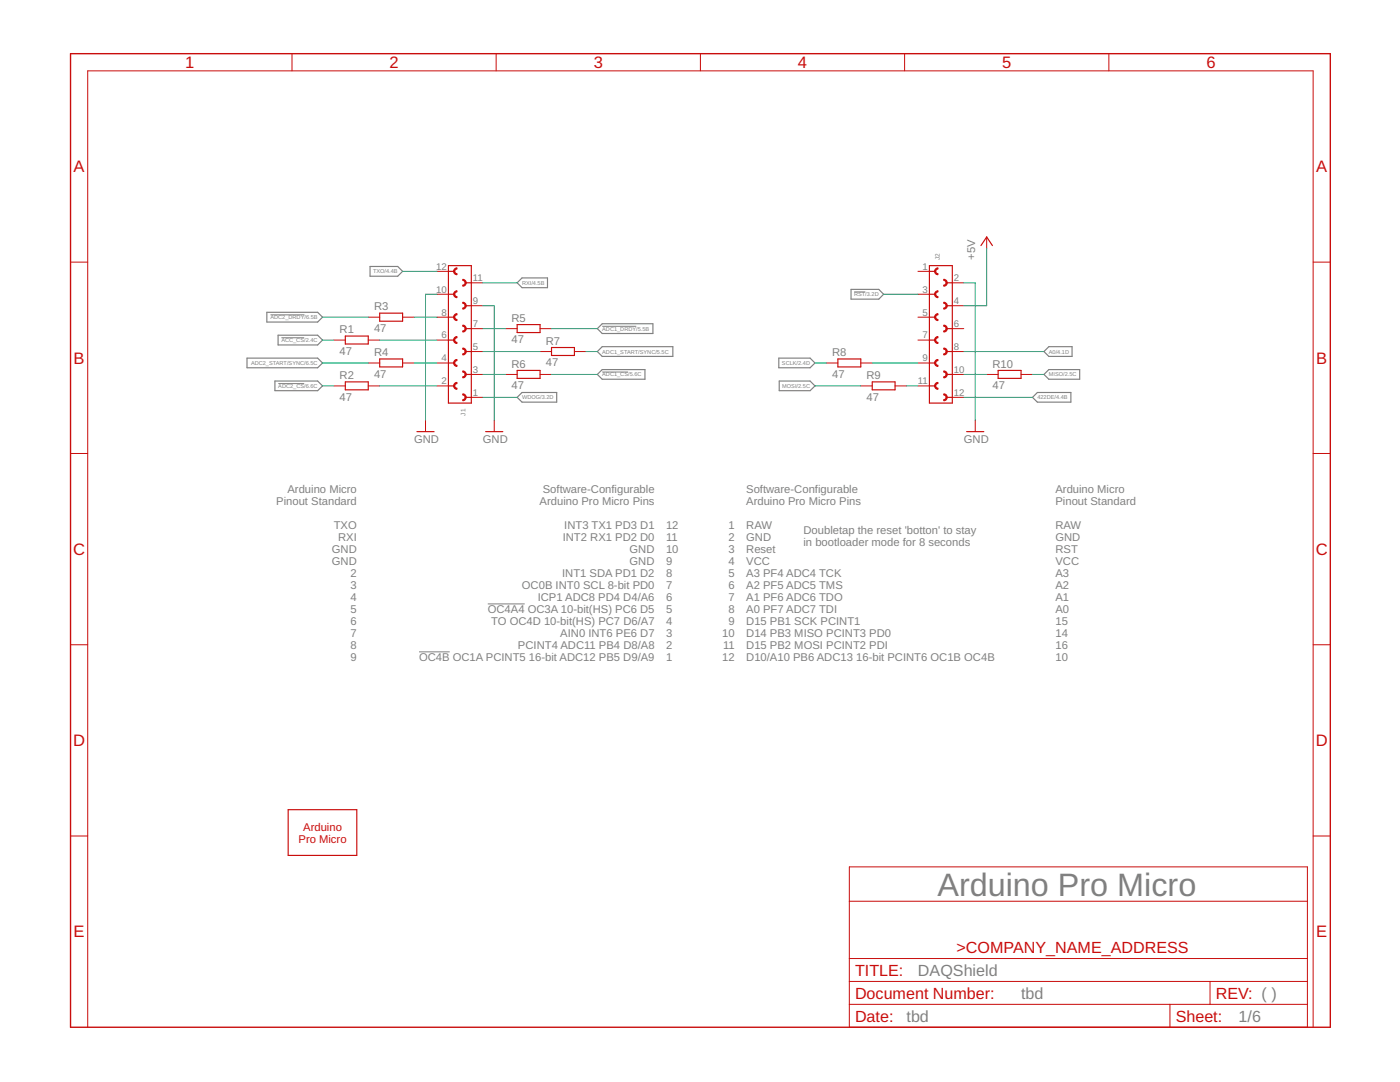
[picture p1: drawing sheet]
<svg xmlns="http://www.w3.org/2000/svg" width="279mm" height="216mm" viewBox="0 0 279 216" stroke-linecap="round" stroke-linejoin="round" font-family="sans-serif">
<path d="M170.5 58.3h2.2M54 62.8h6.8M55.5 76.5h5.2M56.2 67.4h4.5M120.2 65.1h6.8M120.2 74.2h5.1M83.6 130.1h6.1M97.3 120.5h7.4" fill="none" stroke="#808080" stroke-width=".2"/>
<g fill="none" stroke="#808080" stroke-width=".23">
<path d="M73.9 53.2h5.5l.9 .9-.9 1h-5.5zM104.2 55.5h5.1v1.9h-5.1l-1-1zM169.8 57.7h5.6l.9 1-.9 1h-5.6zM49.3 71.5h14.1l1 .9-1 1h-14.1zM53.3 62.3h10.1l1 1-1 1h-10.1zM54.9 76h8.5l1 1-1 1h-8.5zM55.5 66.9h7.9l1 1-1 .9h-7.9zM104.2 78.3h6.9v1.9h-6.9l-1-.9zM119.2 65.6l1-1h10.1v1.9h-10.1zM120.2 69.2h14.1v1.9h-14.1l-1-1zM120.2 73.7h8.5v2h-8.5l-1-1zM155.4 71.5h6.3l.9 .9-.9 1h-6.3z"/>
<path d="M155.5 76h6.2l.9 1-.9 1h-6.2zM207 78.3h6.7v1.9h-6.7l-.9-.9zM208.3 70.1l1-.9h4.7v1.9h-4.7zM208.3 74.7l1-1h6.2v2h-6.2z"/>
</g>
<path d="M14.1 10.7h251.4v194.3h-251.4z" fill="none" stroke="#c90d0c" stroke-width=".28"/>
<g fill="none" stroke="#c90d0c" stroke-width=".2">
<path d="M58.3 10.7v3.4M99 10.7v3.4M139.8 10.7v3.4M180.5 10.7v3.4M221.3 10.7v3.4M14.1 52.3h3.4M87.2 58.7h2.3M87.2 54.1h2.3M94.1 56.4h2.3M183.2 58.7h2.3M183.2 54.1h2.3M190.1 56.4h2.2"/>
<path d="M196.9 47.3v2.3M262.1 52.3h3.4M66.7 77h2.2M66.7 67.9h2.2M73.5 77h2.3M73.5 72.4h2.3M73.5 67.9h2.3M73.5 63.3h2.3M80.3 72.4h2.3M80.3 63.3h2.3M87.2 77h2.3M87.2 72.4h2.3"/>
<path d="M87.2 67.9h2.3M87.2 63.3h2.3M94.1 79.3h2.3M94.1 74.7h2.3M94.1 70.1h2.3M94.1 65.6h2.3M94.1 61h2.3M100.9 74.7h2.3M100.9 65.6h2.3M107.8 74.7h2.3M107.8 70.1h2.3M107.8 65.6h2.3"/>
<path d="M114.6 70.1h2.3M164.9 72.4h2.3M171.8 77h2.3M171.8 72.4h2.3M178.6 77h2.3M183.2 77h2.3M183.2 72.4h2.3M183.2 67.9h2.3M183.2 63.3h2.3M190.1 79.3h2.2M190.1 74.7h2.2M190.1 70.1h2.2"/>
<path d="M190.1 65.6h2.2M190.1 61h2.2M196.9 74.7h2.3M203.8 74.7h2.3M14.1 90.5h3.4M84.9 83.8v2.3M98.6 83.8v2.3M194.6 83.8v2.3M262.1 90.5h3.4M14.1 128.7h3.4M262.1 128.7h3.4M14.1 166.8h3.4"/>
<path d="M169.5 173h91.4v32h-91.4zM169.5 179.8h91.4M262.1 166.8h3.4M169.5 195.8h91.4M169.5 191.3h91.4M241.5 195.8v4.6M17.5 205v-190.9h244.6v190.9M169.5 200.4h91.4M233.5 200.4v4.6"/>
</g>
<g fill="none" stroke="#c90d0c" stroke-width=".23">
<path d="M89.5 53h4.6v27.4h-4.6zM89.5 58.7h1.1M89.5 54.1h1.1M92.9 56.4h1.2M185.5 53h4.6v27.4h-4.6zM185.5 58.7h1.1M185.5 54.1h1.1M188.9 56.4h1.2M195.8 49l1.1-1.7 1.2 1.7M68.9 76.2h4.6v1.6h-4.6zM68.9 67.1h4.6v1.5h-4.6zM75.8 71.6h4.5v1.6h-4.5z"/>
<path d="M75.8 62.5h4.5v1.6h-4.5zM89.5 77h1.1M89.5 72.4h1.1M89.5 67.9h1.1M89.5 63.3h1.1M92.9 74.7h1.2M92.9 79.3h1.2M92.9 65.6h1.2M92.9 61h1.2M92.9 70.1h1.2M103.2 73.9h4.6v1.6h-4.6zM103.2 64.8h4.6v1.6h-4.6z"/>
<path d="M110.1 69.3h4.5v1.6h-4.5zM167.2 71.6h4.6v1.6h-4.6zM174.1 76.2h4.5v1.6h-4.5zM185.5 77h1.1M185.5 72.4h1.1M185.5 67.9h1.1M185.5 63.3h1.1M188.9 74.7h1.2M188.9 79.3h1.2M188.9 65.6h1.2M188.9 61h1.2M188.9 70.1h1.2"/>
<path d="M199.2 73.9h4.6v1.6h-4.6zM83.2 86.1h3.4M96.9 86.1h3.5M192.9 86.1h3.4M57.5 161.6h13.7v9.1h-13.7z"/>
</g>
<g fill="#c90d0c" stroke="#c90d0c" stroke-width=".2">
<path d="M90.5 77h.3l.1 .3 .3 .1v.3l-.5-.2z" fill-rule="evenodd"/>
<path d="M90.7 76.5l.5-.2v.2l-.3 .2-.1 .3h-.3z" fill-rule="evenodd"/>
<path d="M92.4 74l.4 .2 .2 .5h-.2l-.1-.3-.3-.1z" fill-rule="evenodd"/>
<path d="M92.4 75.2l.3-.2 .1-.3h.2l-.3 .6-.3 .1z" fill-rule="evenodd"/>
<path d="M92.4 78.6l.4 .2 .2 .5h-.2l-.1-.3-.3-.2z" fill-rule="evenodd"/>
<path d="M92.4 79.7l.3-.1 .1-.3h.2l-.3 .6-.3 .1z" fill-rule="evenodd"/>
<path d="M90.5 72.4h.3l.1 .3 .3 .2v.2l-.5-.2z" fill-rule="evenodd"/>
<path d="M90.7 71.9l.5-.2v.3l-.3 .1-.1 .3h-.3z" fill-rule="evenodd"/>
<path d="M92.4 64.9l.4 .2 .2 .5h-.2l-.1-.4-.3-.1z" fill-rule="evenodd"/>
<path d="M92.4 66l.3-.1 .1-.3h.2l-.3 .6-.3 .1z" fill-rule="evenodd"/>
<path d="M90.5 67.9h.3l.1 .3 .3 .1v.2l-.5-.2z" fill-rule="evenodd"/>
<path d="M90.7 67.4l.5-.2v.2l-.3 .1-.1 .4h-.3z" fill-rule="evenodd"/>
<path d="M90.5 63.3h.3l.1 .3 .3 .1v.3l-.5-.2z" fill-rule="evenodd"/>
<path d="M90.7 62.8l.5-.2v.2l-.3 .1-.1 .4h-.3z" fill-rule="evenodd"/>
<path d="M92.4 60.3l.4 .2 .2 .5h-.2l-.1-.3-.3-.2z" fill-rule="evenodd"/>
<path d="M92.4 61.4l.3-.1 .1-.3h.2l-.3 .6-.3 .1z" fill-rule="evenodd"/>
<path d="M92.4 69.4l.4 .2 .2 .5h-.2l-.1-.3-.3-.1z" fill-rule="evenodd"/>
<path d="M92.4 70.6l.3-.1 .1-.4h.2l-.3 .7h-.3z" fill-rule="evenodd"/>
<path d="M90.5 58.7h.3l.1 .3 .3 .2v.2l-.5-.2z" fill-rule="evenodd"/>
<path d="M90.7 58.2l.5-.2v.3l-.3 .1-.1 .3h-.3z" fill-rule="evenodd"/>
<path d="M92.4 55.7l.4 .2 .2 .5h-.2l-.1-.3-.3-.1z" fill-rule="evenodd"/>
<path d="M92.4 56.9l.3-.2 .1-.3h.2l-.3 .6-.3 .1z" fill-rule="evenodd"/>
<path d="M90.5 54.1h.3l.1 .4 .3 .1v.2l-.5-.2z" fill-rule="evenodd"/>
<path d="M90.7 53.7l.5-.3v.3l-.3 .1-.1 .3h-.3z" fill-rule="evenodd"/>
<path d="M188.3 55.7l.5 .2 .2 .5h-.2l-.1-.3-.4-.1z" fill-rule="evenodd"/>
<path d="M188.3 56.9l.4-.2 .1-.3h.2v.3l-.3 .3-.4 .1z" fill-rule="evenodd"/>
<path d="M186.5 58.7h.3l.1 .3 .3 .2v.2l-.5-.2z" fill-rule="evenodd"/>
<path d="M186.7 58.2l.5-.2v.3l-.3 .1-.1 .3h-.3z" fill-rule="evenodd"/>
<path d="M186.5 54.1h.3l.1 .4 .3 .1v.2l-.5-.2z" fill-rule="evenodd"/>
<path d="M186.7 53.7l.5-.3v.3l-.3 .1-.1 .3h-.3z" fill-rule="evenodd"/>
<path d="M188.3 60.3l.5 .2 .2 .5h-.2l-.1-.3-.4-.2z" fill-rule="evenodd"/>
<path d="M188.3 61.4l.4-.1 .1-.3h.2v.3l-.3 .3-.4 .1z" fill-rule="evenodd"/>
<path d="M186.5 67.9h.3l.1 .3 .3 .1v.2l-.5-.2z" fill-rule="evenodd"/>
<path d="M186.7 67.4l.5-.2v.2l-.3 .1-.1 .4h-.3z" fill-rule="evenodd"/>
<path d="M188.3 64.9l.5 .2 .2 .5h-.2l-.1-.4-.4-.1z" fill-rule="evenodd"/>
<path d="M188.3 66l.4-.1 .1-.3h.2v.3l-.3 .3-.4 .1z" fill-rule="evenodd"/>
<path d="M188.3 69.4l.5 .2 .2 .5h-.2l-.1-.3-.4-.1z" fill-rule="evenodd"/>
<path d="M188.3 70.6l.4-.1 .1-.4h.2v.4l-.3 .3h-.4z" fill-rule="evenodd"/>
<path d="M186.5 72.4h.3l.1 .3 .3 .2v.2l-.5-.2z" fill-rule="evenodd"/>
<path d="M186.7 71.9l.5-.2v.3l-.3 .1-.1 .3h-.3z" fill-rule="evenodd"/>
<path d="M186.5 63.3h.3l.1 .3 .3 .1v.3l-.5-.2z" fill-rule="evenodd"/>
<path d="M186.7 62.8l.5-.2v.2l-.3 .1-.1 .4h-.3z" fill-rule="evenodd"/>
<path d="M188.3 74l.5 .2 .2 .5h-.2l-.1-.3-.4-.1z" fill-rule="evenodd"/>
<path d="M188.3 75.2l.4-.2 .1-.3h.2v.3l-.3 .3-.4 .1z" fill-rule="evenodd"/>
<path d="M186.5 77h.3l.1 .3 .3 .1v.3l-.5-.2z" fill-rule="evenodd"/>
<path d="M186.7 76.5l.5-.2v.2l-.3 .2-.1 .3h-.3z" fill-rule="evenodd"/>
<path d="M188.3 78.6l.5 .2 .2 .5h-.2l-.1-.3-.4-.2z" fill-rule="evenodd"/>
<path d="M188.3 79.7l.4-.1 .1-.3h.2v.3l-.3 .3-.4 .1z" fill-rule="evenodd"/>
</g>
<g fill="none" stroke="#0dab76" stroke-width=".2">
<path d="M80.3 54.1h6.9M87.2 58.7h-2.3v25.1M96.4 56.4h6.8M176.3 58.7h6.9M192.3 56.4h2.3v27.4M196.9 49.6v11.4h-4.6M64.4 67.9h2.3M64.4 72.4h9.1M64.4 77h2.3M64.4 63.3h9.1M75.8 67.9h11.4M75.8 77h11.4"/>
<path d="M82.6 72.4h4.6M82.6 63.3h4.6M96.4 61h2.2v22.8M96.4 70.1h11.4M96.4 79.3h6.8M96.4 74.7h4.5M96.4 65.6h4.5M110.1 74.7h9.1M110.1 65.6h9.1M116.9 70.1h2.3M162.6 72.4h2.3M162.6 77h9.2"/>
<path d="M174.1 72.4h9.1M180.9 77h2.3M192.3 70.1h16M192.3 79.3h13.8M192.3 74.7h4.6M206.1 74.7h2.2"/>
</g>
<text font-size="6.5" fill="#808080" x="187.1" y="178.7">Arduino Pro Micro</text>
<g font-size="3.3" fill="#c90d0c">
<text x="37" y="13.6">1</text>
<text x="77.7" y="13.6">2</text>
<text x="118.5" y="13.6">3</text>
<text x="159.3" y="13.6">4</text>
<text x="200" y="13.6">5</text>
<text x="240.8" y="13.6">6</text>
<text x="14.7" y="34.4">A</text>
<text x="262.7" y="34.4">A</text>
<text x="14.7" y="72.6">B</text>
<text x="262.7" y="72.6">B</text>
<text x="14.6" y="110.7">C</text>
<text x="262.6" y="110.7">C</text>
<text x="14.6" y="148.9">D</text>
<text x="262.6" y="148.9">D</text>
<text x="14.7" y="187.1">E</text>
<text x="262.7" y="187.1">E</text>
</g>
<g font-size="3.2" fill="#c90d0c">
<text x="190.9" y="190.1">&gt;COMPANY_NAME_ADDRESS</text>
<text x="170.6" y="194.7">TITLE:</text>
<text x="170.6" y="203.8">Date:</text>
<text x="170.6" y="199.3">Document Number:</text>
<text x="234.6" y="203.8">Sheet:</text>
<text x="242.6" y="199.3">REV: ( )</text>
</g>
<g font-size="3.2" fill="#808080">
<text x="183.2" y="194.7">DAQShield</text>
<text x="180.9" y="203.8">tbd</text>
<text x="203.8" y="199.3">tbd</text>
<text x="247.2" y="203.8">1/6</text>
</g>
<g font-size="2.2" fill="#808080">
<text x="194.6" y="51.9" transform="rotate(-90 194.6 51.9)">+5V</text>
<text x="74.6" y="61.9">R3</text>
<text x="102.1" y="64.2">R5</text>
<text x="67.8" y="70.8">47</text>
<text x="67.8" y="66.5">R1</text>
<text x="74.6" y="66.3">47</text>
<text x="74.6" y="71.1">R4</text>
<text x="102.1" y="68.5">47</text>
<text x="108.9" y="68.8">R7</text>
<text x="166.1" y="71.1">R8</text>
<text x="67.8" y="75.6">R2</text>
<text x="74.6" y="75.4">47</text>
<text x="102.1" y="77.7">47</text>
<text x="102.1" y="73.4">R6</text>
<text x="108.9" y="73.1">47</text>
<text x="166.1" y="75.4">47</text>
<text x="172.9" y="75.6">R9</text>
<text x="198.1" y="77.7">47</text>
<text x="198.1" y="73.4">R10</text>
<text x="67.8" y="80">47</text>
<text x="172.9" y="80">47</text>
<text x="82.6" y="88.4">GND</text>
<text x="96.4" y="88.4">GND</text>
<text x="192.3" y="88.4">GND</text>
<text x="55.1" y="100.8">Pinout Standard</text>
<text x="57.4" y="98.4">Arduino Micro</text>
<text x="107.7" y="100.8">Arduino Pro Micro Pins</text>
<text x="108.3" y="98.4">Software-Configurable</text>
<text x="148.9" y="98.4">Software-Configurable</text>
<text x="148.9" y="100.8">Arduino Pro Micro Pins</text>
<text x="210.6" y="98.4">Arduino Micro</text>
<text x="210.6" y="100.8">Pinout Standard</text>
<text x="66.6" y="105.5">TXO</text>
<text x="67.5" y="107.9">RXI</text>
<text x="112.3" y="107.9">INT2 RX1 PD2 D0</text>
<text x="112.6" y="105.5">INT3 TX1 PD3 D1</text>
<text x="132.9" y="105.5">12</text>
<text x="132.9" y="107.9">11</text>
<text x="145.4" y="105.5">1</text>
<text x="145.4" y="107.9">2</text>
<text x="148.9" y="105.5">RAW</text>
<text x="148.9" y="107.9">GND</text>
<text x="160.4" y="106.6">Doubletap the reset 'botton' to stay</text>
<text x="210.6" y="105.5">RAW</text>
<text x="210.6" y="107.9">GND</text>
<text x="66.2" y="110.3">GND</text>
<text x="66.2" y="112.7">GND</text>
<text x="125.6" y="110.3">GND</text>
<text x="125.6" y="112.7">GND</text>
<text x="132.9" y="110.3">10</text>
<text x="132.9" y="112.7">9</text>
<text x="145.4" y="110.3">3</text>
<text x="145.4" y="112.7">4</text>
<text x="148.9" y="110.3">Reset</text>
<text x="148.9" y="112.7">VCC</text>
<text x="160.4" y="109">in bootloader mode for 8 seconds</text>
<text x="210.6" y="110.3">RST</text>
<text x="210.6" y="112.7">VCC</text>
<text x="70" y="115.1">2</text>
<text x="70" y="117.5">3</text>
<text x="70" y="119.9">4</text>
<text x="104.2" y="117.5">OC0B INT0 SCL 8-bit PD0</text>
<text x="107.3" y="119.9">ICP1 ADC8 PD4 D4/A6</text>
<text x="112.2" y="115.1">INT1 SDA PD1 D2</text>
<text x="132.9" y="115.1">8</text>
<text x="132.9" y="117.5">7</text>
<text x="132.9" y="119.9">6</text>
<text x="145.4" y="115.1">5</text>
<text x="145.4" y="117.5">6</text>
<text x="145.4" y="119.9">7</text>
<text x="148.9" y="115.1">A3 PF4 ADC4 TCK</text>
<text x="148.9" y="117.5">A2 PF5 ADC5 TMS</text>
<text x="148.9" y="119.9">A1 PF6 ADC6 TDO</text>
<text x="210.6" y="115.1">A3</text>
<text x="210.6" y="117.5">A2</text>
<text x="210.6" y="119.9">A1</text>
<text x="70" y="122.3">5</text>
<text x="70" y="124.7">6</text>
<text x="97.3" y="122.3">OC4A4 OC3A 10-bit(HS) PC6 D5</text>
<text x="98" y="124.7">TO OC4D 10-bit(HS) PC7 D6/A7</text>
<text x="132.9" y="122.3">5</text>
<text x="132.9" y="124.7">4</text>
<text x="145.4" y="122.3">8</text>
<text x="145.4" y="124.7">9</text>
<text x="148.9" y="122.3">A0 PF7 ADC7 TDI</text>
<text x="148.9" y="124.7">D15 PB1 SCK PCINT1</text>
<text x="210.6" y="122.3">A0</text>
<text x="210.6" y="124.7">15</text>
<text x="70" y="127.1">7</text>
<text x="70" y="129.5">8</text>
<text x="70" y="131.8">9</text>
<text x="83.6" y="131.8">OC4B OC1A PCINT5</text>
<text x="103.4" y="129.5">PCINT4 ADC11 PB4 D8/A8</text>
<text x="105.6" y="131.8">16-bit ADC12 PB5 D9/A9</text>
<text x="111.8" y="127.1">AIN0 INT6 PE6 D7</text>
<text x="132.9" y="127.1">3</text>
<text x="132.9" y="129.5">2</text>
<text x="132.9" y="131.8">1</text>
<text x="144.1" y="127.1">10</text>
<text x="144.1" y="131.8">12</text>
<text x="144.3" y="129.5">11</text>
<text x="148.9" y="127.1">D14 PB3 MISO PCINT3 PD0</text>
<text x="148.9" y="129.5">D15 PB2 MOSI PCINT2 PDI</text>
<text x="148.9" y="131.8">D10/A10 PB6 ADC13</text>
<text x="170.9" y="131.8">16-bit PCINT6 OC1B OC4B</text>
<text x="210.6" y="127.1">14</text>
<text x="210.6" y="129.5">16</text>
<text x="210.6" y="131.8">10</text>
</g>
<g font-size="2.2" fill="#c90d0c">
<text x="60.5" y="165.7">Arduino</text>
<text x="59.6" y="168.1">Pro Micro</text>
</g>
<g font-size="1.9" fill="#808080">
<text x="87" y="53.8">12</text>
<text x="184.1" y="53.8">1</text>
<text x="87" y="58.4">10</text>
<text x="94.4" y="56.1">11</text>
<text x="184.1" y="58.4">3</text>
<text x="190.4" y="56.1">2</text>
<text x="88.1" y="63">8</text>
<text x="94.4" y="65.2">7</text>
<text x="94.4" y="60.7">9</text>
<text x="184.1" y="63">5</text>
<text x="190.4" y="60.7">4</text>
<text x="190.4" y="65.2">6</text>
<text x="88.1" y="67.5">6</text>
<text x="94.4" y="69.8">5</text>
<text x="184.1" y="67.5">7</text>
<text x="190.4" y="69.8">8</text>
<text x="88.1" y="76.7">2</text>
<text x="88.1" y="72.1">4</text>
<text x="94.4" y="74.4">3</text>
<text x="183.2" y="76.7">11</text>
<text x="184.1" y="72.1">9</text>
<text x="190.4" y="74.4">10</text>
<text x="94.4" y="79">1</text>
<text x="190.4" y="79">12</text>
</g>
<g font-size="1.3" fill="#808080">
<text x="187.5" y="51.9" transform="rotate(-90 187.5 51.9)">J2</text>
<text x="92.9" y="82.9" transform="rotate(-90 92.9 82.9)">J1</text>
</g>
<g font-size="1.1" fill="#808080">
<text x="74.5" y="54.5">TXO/4.4B</text>
<text x="104.2" y="56.8">RXI/4.5B</text>
<text x="170.4" y="59.1">RST/3.2D</text>
<text x="54" y="63.7">ADC2_DRDY/6.5B</text>
<text x="120.2" y="66">ADC1_DRDY/5.5B</text>
<text x="56.1" y="68.3">ACC_CS/2.4C</text>
<text x="120.2" y="70.5">ADC1_START/SYNC/5.5C</text>
<text x="209.3" y="70.5">A0/4.1D</text>
<text x="50.1" y="72.8">ADC2_START/SYNC/6.5C</text>
<text x="55.5" y="77.4">ADC2_CS/6.6C</text>
<text x="120.2" y="75.1">ADC1_CS/5.6C</text>
<text x="156.1" y="72.8">SCLK/2.4D</text>
<text x="156.1" y="77.4">MOSI/2.5C</text>
<text x="209.3" y="75.1">MISO/2.5C</text>
<text x="104.2" y="79.7">WDOG/3.2D</text>
<text x="207" y="79.7">422DE/4.4B</text>
</g>
</svg>
